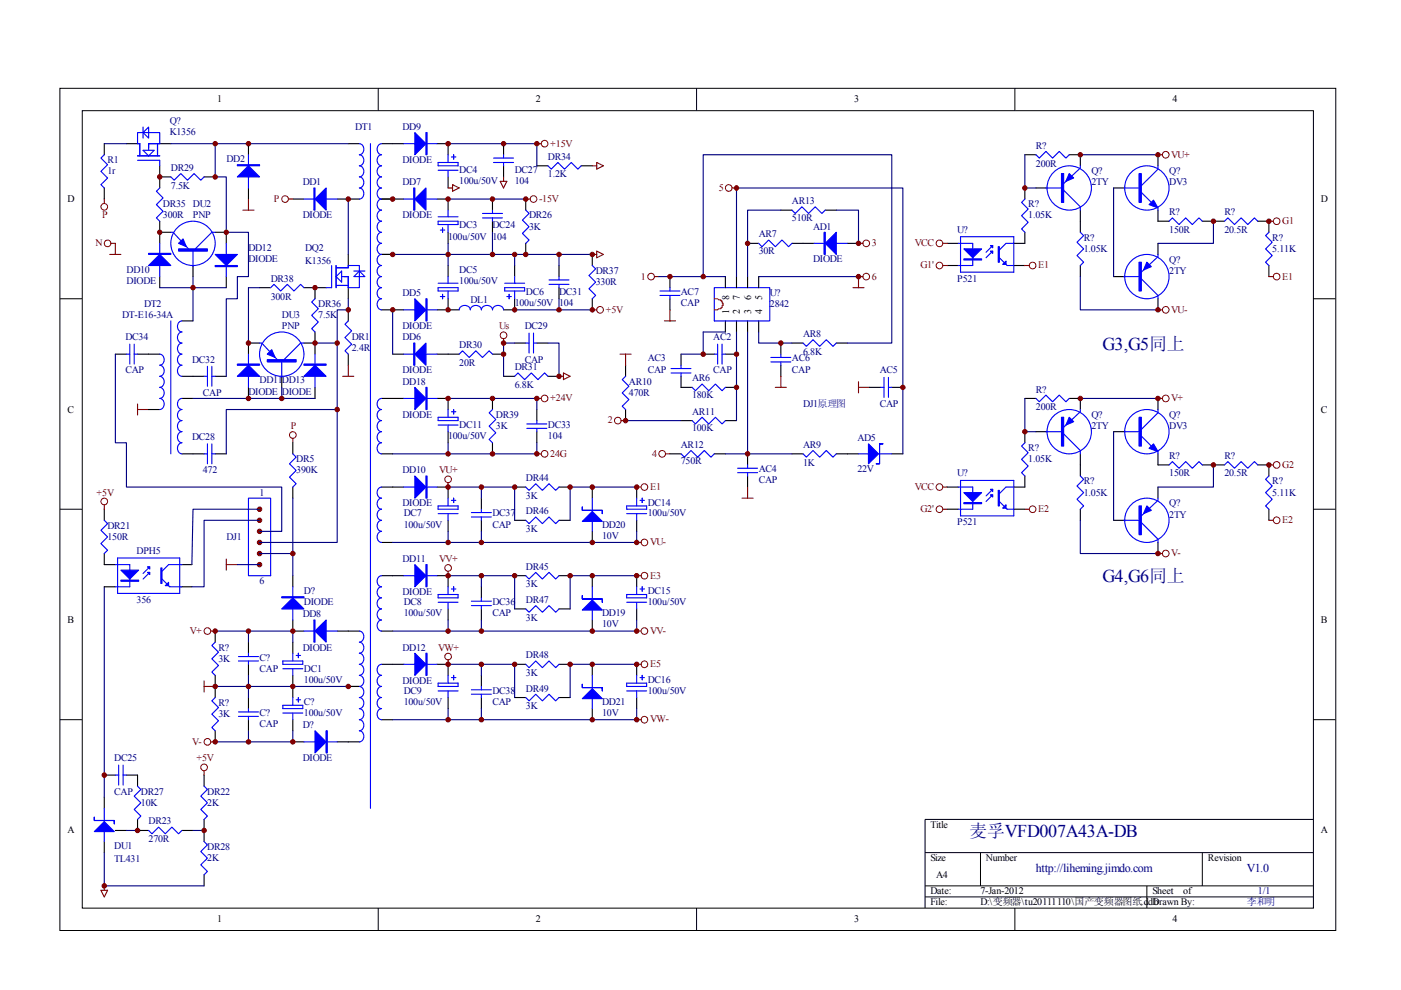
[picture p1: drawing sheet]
<svg xmlns="http://www.w3.org/2000/svg" width="297mm" height="210mm" viewBox="0 0 297 210" stroke-linecap="round" stroke-linejoin="round" font-family="sans-serif">
<g fill="none" stroke="#000" stroke-width=".21">
<path d="M12.7 18.7h270.5v178.6h-270.5zM80.2 18.7v4.7M147.7 18.7v4.7M215.2 18.7v4.7M17.4 23.5h261.1v169h-261.1zM12.7 63.3h4.7M278.4 63.3h4.7M12.7 108h4.7M278.4 108h4.7M12.7 152.6h4.7M278.4 152.6h4.7M278.4 173.7h-82.3v18.8"/>
<path d="M80.2 192.5v4.7M147.7 192.5v4.7M196.1 180.8h82.3M196.1 187.8h82.3M196.1 190.2h82.3M207.9 180.8v7M215.2 192.5v4.7M243.2 187.8v4.7M254.9 180.8v7"/>
</g>
<g fill="none" stroke="#000" stroke-width=".23">
<path d="M22.1 30.5v2.3M22.1 39.9v2.3M26.8 30.5h2.4M33.9 30.5h2.3M33.9 35.2v4.7M33.9 37.5h2.3M43.3 37.5h2.3M52.7 30.5v2.3M52.7 39.9v2.3M73.8 30.5h2.4M80.9 30.5h4.7M92.7 30.5h2.3v2.3"/>
<path d="M95 37.5v2.4M106.8 30.5v2.3M106.8 35.2v2.3M113.8 35.2h2.4M123.2 35.2h2.4M217.3 39.9v2.3M217.3 32.8h2.3M219.6 39.9h2.4M226.7 32.8h2.3v2.4M236.1 39.9h2.4M245.5 32.8v2.4M33.9 46.9v4.7"/>
<path d="M33.9 58.6v2.4M33.9 49.3h2.3M40.9 56.3v2.3M45.6 49.3h2.4v2.3M48 58.6v2.4M62.1 42.2h2.3M71.5 42.2h4.7M73.8 53.9v2.4M80.9 42.2h4.7M80.9 53.9h2.3M92.7 42.2h2.3v2.4M95 49.3v2.3"/>
<path d="M95 56.3v2.3M104.4 42.2v2.4M104.4 46.9v2.4M109.1 56.3v2.3M111.5 42.2v2.4M111.5 51.6v2.3M118.5 56.3v2.3M125.6 53.9v2.4M142 58.6v2.4M153.8 58.6v2.4M156.2 58.6v2.4M158.5 58.6v2.4"/>
<path d="M158.5 51.6h2.4M160.9 58.6v2.4M165.6 44.6h2.3M167.9 51.6h4.7M175 44.6h2.3M179.7 51.6h2.3M200.8 51.6h2.4M200.8 56.3h2.4M214.9 56.3h2.4M217.3 49.3v2.3h-2.4M229 44.6v4.7M229 56.3v2.3"/>
<path d="M236.1 58.6h2.4M245.5 44.6v2.3h2.4M245.5 51.6v2.3M254.9 46.9h4.7M266.7 46.9h2.3v2.4M269 56.3v2.3M24.5 75.1h2.3M29.2 75.1h4.7M38.6 79.8h4.7M38.6 68h2.3M45.6 79.8h2.4M55 61h2.4"/>
<path d="M55 72.7h-2.3v2.4M59.7 79.8v2.3M64.4 61h4.7M64.4 72.7h2.4M66.8 61v2.3M66.8 70.4v4.7M73.8 61v2.3M73.8 65.7v2.3M73.8 75.1v2.3M80.9 65.7h4.7M83.2 75.1h2.4M92.7 65.7h4.7"/>
<path d="M92.7 75.1h4.7M95 63.3v2.4M104.4 75.1h2.4M106.8 79.8h2.3M109.1 63.3v2.4h-2.3M109.1 72.7h2.4M113.8 72.7h2.4M116.2 79.8h2.3M118.5 61v2.3M125.6 63.3v2.4M132.6 77.4v2.4M142 63.3v2.4"/>
<path d="M144.4 79.8v2.3h2.3M144.4 75.1v2.3M149.1 75.1h2.3M153.8 75.1h2.4M153.8 68v2.4M156.2 68v2.4M158.5 68v2.4M160.9 68v2.4M165.6 72.7v2.4M165.6 77.4v2.4M167.9 72.7h2.4M177.3 72.7h2.4"/>
<path d="M245.5 63.3v2.4M31.5 86.8h2.4M38.6 96.2h4.7M38.6 84.5h2.3M45.6 96.2h2.4M52.7 82.1v2.4M62.1 93.9v2.3M66.8 82.1v2.4M80.9 96.2h2.3M80.9 84.5h4.7M92.7 84.5h2.3v2.3M95 91.5v2.4"/>
<path d="M104.4 84.5v2.3M104.4 93.9v2.3M113.8 86.8v2.4M113.8 91.5v2.4M132.6 86.8v2.4M142 96.2h2.4M144.4 89.2h2.3M151.4 96.2h2.4M153.8 82.1h2.4M153.8 89.2h2.4M158.5 96.2v2.4M167.9 96.2h2.4"/>
<path d="M177.3 96.2h4.7M184.4 82.1h2.3M189.1 96.2h2.3M189.1 82.1h2.3M217.3 84.5h2.3M217.3 91.5v2.4M219.6 91.5h2.4M226.7 84.5h2.3v2.3M229 96.2v4.7M236.1 91.5h2.4M245.5 84.5v2.3M245.5 96.2v2.4h2.4"/>
<path d="M254.9 98.6h4.7M266.7 98.6h2.3v2.3M22.1 108v2.3M22.1 117.4v2.3h2.4M38.3 119.7h2.4M62.1 103.3v2.3M80.9 115h2.3M80.9 103.3h4.7M92.7 103.3h2.3v2.3M95 110.3v2.4M102.1 105.6v2.4M102.1 110.3v2.4"/>
<path d="M109.1 103.3h2.4M109.1 110.3h2.4M118.5 103.3h2.4M118.5 110.3h2.4M125.6 103.3v2.3M125.6 112.7v2.3M135 103.3v2.3M135 110.3v2.4M158.5 100.9v2.4M200.8 103.3h2.4M200.8 108h2.4M214.9 108h2.4"/>
<path d="M217.3 100.9v2.4h-2.4M229 108v2.3M236.1 110.3h2.4M245.5 103.3v2.3M245.5 115v2.4M269 108v2.3M22.1 124.4h2.4M38.3 124.4h2.4M45.6 133.8v2.4M52.7 136.2v2.3M62.1 131.5v2.3h2.3M62.1 122.1v2.3"/>
<path d="M62.1 136.2v2.3M71.5 133.8h4.7M80.9 133.8h2.3M80.9 122.1h4.7M92.7 122.1h2.3v2.3M95 129.1v2.4M102.1 124.4v2.4M102.1 129.1v2.4M109.1 122.1h2.4M109.1 129.1h2.4M118.5 122.1h2.4M118.5 129.1h2.4"/>
<path d="M125.6 122.1v2.3M125.6 131.5v2.3M135 122.1v2.3M135 129.1v2.4M45.6 143.2v4.7M45.6 154.9v2.4M52.7 140.9v2.3M52.7 147.9v2.3M52.7 152.6v2.3M62.1 143.2v4.7M62.1 152.6v2.3M62.1 157.3h2.3"/>
<path d="M71.5 157.3h4.7M73.8 145.5h2.4M80.9 152.6h2.3M80.9 140.9h4.7M92.7 140.9h2.3v2.3M95 147.9v2.3M102.1 143.2v2.3M102.1 147.9v2.3M109.1 140.9h2.4M109.1 147.9h2.4M118.5 140.9h2.4M118.5 147.9h2.4"/>
<path d="M125.6 140.9v2.3M125.6 150.2v2.4M135 140.9v2.3M135 147.9v2.3M22.1 169v2.4M22.1 178.4v2.4M22.1 164.3h2.4M24.5 176.1h2.3M26.8 164.3h2.4v2.4M29.2 173.7v2.4h2.3M38.6 176.1h2.3M43.3 164.3v2.4"/>
<path d="M43.3 173.7v4.7M43.3 185.5v2.3"/>
</g>
<g fill="none" stroke="#00f" stroke-width=".23">
<path d="M22.1 32.8l-.7 .7 1.4 1.4-1.4 1.4 1.4 1.4-1.4 1.5 .7 .7M29.2 33h4.7M29.2 34h4.7v1.2M30.3 31.9h2.4l-1.2 1.1zM30.3 26.9v2.4M31.5 31.9v-1.4h2.4v-2.4h-4.7v2.4h.4v2.5M31.5 26.9v2.4l-1.2-1.2zM33.4 30.5v2.5M33.9 39.9l-.7 .7 1.4 1.4-1.4 1.4 1.4 1.4-1.4 1.4 .7 .7M36.2 37.5l.7 .7 1.4-1.4 1.4 1.4 1.5-1.4 1.4 1.4 .7-.7M52.7 32.8v7.1M76.2 30.5a1.2 1.2 0 0 1 .9 1.1 1.2 1.2 0 0 1-.9 1.2 1.2 1.2 0 0 1 .9 1.2 1.2 1.2 0 0 1-.9 1.2 1.2 1.2 0 0 1 .9 1.1 1.2 1.2 0 0 1-.9 1.2 1.2 1.2 0 0 1 .9 1.2 1.2 1.2 0 0 1-.9 1.2 1.2 1.2 0 0 1 .9 1.1 1.2 1.2 0 0 1-.9 1.2"/>
<path d="M78.5 30.5v140.9M80.9 30.5a1.21 1.21 0 0 0-.9 1.1 1.21 1.21 0 0 0 .9 1.2 1.2 1.2 0 0 0-.9 1.2 1.2 1.2 0 0 0 .9 1.2 1.2 1.2 0 0 0-.9 1.1 1.2 1.2 0 0 0 .9 1.2 1.2 1.2 0 0 0-.9 1.2 1.2 1.2 0 0 0 .9 1.2 1.2 1.2 0 0 0-.9 1.1 1.2 1.2 0 0 0 .9 1.2 1.2 1.2 0 0 0-.9 1.2 1.2 1.2 0 0 0 .9 1.2 1.2 1.2 0 0 0-.9 1.1 1.2 1.2 0 0 0 .9 1.2 1.21 1.21 0 0 0-.9 1.2 1.21 1.21 0 0 0 .9 1.2 1.2 1.2 0 0 0-.9 1.1 1.2 1.2 0 0 0 .9 1.2 1.2 1.2 0 0 0-.9 1.2 1.2 1.2 0 0 0 .9 1.1 1.2 1.2 0 0 0-.9 1.2 1.2 1.2 0 0 0 .9 1.2 1.2 1.2 0 0 0-.9 1.2 1.2 1.2 0 0 0 .9 1.1 1.2 1.2 0 0 0-.9 1.2 1.2 1.2 0 0 0 .9 1.2 1.2 1.2 0 0 0-.9 1.2 1.2 1.2 0 0 0 .9 1.1 1.2 1.2 0 0 0-.9 1.2 1.2 1.2 0 0 0 .9 1.2M85.6 30.5h7.1M92.9 34.5h4.2v.7h-4.2zM92.9 36.1h4.2M95 32.8v1.7M95 36.1v1.4M95.7 33.3h1M96.2 32.8v.9M104.6 34.5h4.3M104.6 33.5h4.3M106.8 32.8v.7"/>
<path d="M106.8 34.5v.7M116.2 35.2l.7 .7 1.4-1.4 1.4 1.4 1.4-1.4 1.4 1.4 .7-.7M219.6 32.8l.8 .7 1.4-1.4 1.4 1.4 1.4-1.4 1.4 1.4 .7-.7M221.8 39.9h3.3M229 35.2v.4l-3.5 3.3M238.5 39.9h3.5M245.5 35.2v.7l-3.5 3.5M33.9 51.6v7M36.2 49.3h.5l3.3 3.5M40.9 53.2v3.3M45.6 49.3h-.7l-3.5 3.5M48 51.6v7"/>
<path d="M64.4 42.2h7.1M70.3 56.3v4.7h-1.2M71.3 56.8h2.5v-.5h2.4v4.7h-2.4v-2.4h-1.4M71.3 56.3v4.7M71.3 58.6l1.1-1.1v2.3zM75 58.6l1.2-1.1 1.2 1.1zM75 57.5h2.4M85.6 42.2h7.1M92.9 46.9h4.2v.7h-4.2zM92.9 46h4.2M93.4 48.8h.9M93.8 48.3v1"/>
<path d="M95 44.6v1.4M95 47.6v1.7M95 58.6v1.5M102.3 46.2h4.2M102.3 45.3h4.2M104.4 44.6v.7M104.4 46.2v.7M109.1 58.6v1.5M111.5 44.6l.7 .7-1.4 1.4 1.4 1.4-1.4 1.4 1.4 1.4-.7 .7M116.4 59.3h4.2M118.5 58.6v.7M125.6 56.3l.7 .7-1.4 1.4 1.4 1.4-1.4 1.4 1.4 1.4-.7 .7"/>
<path d="M160.9 51.6l.7 .7 1.4-1.4 1.4 1.4 1.4-1.4 1.4 1.4 .7-.7M167.9 44.6l.7 .7 1.4-1.4 1.4 1.4 1.4-1.4 1.5 1.4 .7-.7M172.6 51.6h7.1M203.2 51.6h3v4.7h-3M203.6 50.2h11.3v7.5h-11.3zM210.5 53.2l-1.4 1.5M210.5 52.1l-1.4 1.4M211.9 54.7l1.6 1.6h1.4M214.9 51.6h-1.6l-1.4 1.4M217.3 42.2l-.7 .7 1.4 1.4-1.4 1.4 1.4 1.4-1.4 1.4 .7 .8M225.5 40.3l3.5 3.6v.7M229 49.3l.8 .7-1.5 1.4 1.5 1.4-1.5 1.4 1.5 1.4-.8 .7"/>
<path d="M238.2 58.6h3.3M242 59.1l3.5 3.5v.7M242 40.8l2.1 2.1M245.5 53.9v.5l-3.5 3.3M245.5 44.1v.5M247.9 46.9l.7-.7 1.4 1.4 1.4-1.4 1.4 1.4 1.4-1.4 .7 .7M259.6 46.9l.7-.7 1.4 1.4 1.4-1.4 1.5 1.4 1.4-1.4 .7 .7M269 49.3l-.7 .7 1.4 1.4-1.4 1.4 1.4 1.4-1.4 1.4 .7 .7M26.8 75.1h.7M27.5 73v4.2M28.5 75.1h.7M28.5 73v4.2"/>
<path d="M33.9 75.1a1.2 1.2 0 0 1 .9 1.2 1.2 1.2 0 0 1-.9 1.1 1.2 1.2 0 0 1 .9 1.2 1.2 1.2 0 0 1-.9 1.2 1.2 1.2 0 0 1 .9 1.2 1.2 1.2 0 0 1-.9 1.1 1.2 1.2 0 0 1 .9 1.2 1.2 1.2 0 0 1-.9 1.2 1.2 1.2 0 0 1 .9 1.2 1.2 1.2 0 0 1-.9 1.1M36.2 68v28.2M38.6 68a1.2 1.2 0 0 0-1 1.2 1.2 1.2 0 0 0 1 1.2 1.2 1.2 0 0 0-1 1.2 1.2 1.2 0 0 0 1 1.1 1.2 1.2 0 0 0-1 1.2 1.2 1.2 0 0 0 1 1.2 1.2 1.2 0 0 0-1 1.2 1.2 1.2 0 0 0 1 1.1 1.2 1.2 0 0 0-1 1.2 1.2 1.2 0 0 0 1 1.2M43.3 79.8h.7M44 77.7v4.2M44.9 77.7v4.2M44.9 79.8h.7M52.7 75.1v7M55 72.7h.5l3.3 3.6M57.4 61l.7-.7 1.4 1.4 1.4-1.4 1.4 1.4 1.4-1.4 .7 .7M59.7 76.7v3.3M64.4 72.7h-.7l-3.5 3.6"/>
<path d="M66.8 63.3l-.7 .7 1.4 1.5-1.4 1.4 1.4 1.4-1.4 1.4 .7 .7M66.8 75.1v7M71.3 60.5h2.5M73.8 68l-.7 .7 1.4 1.5-1.4 1.4 1.4 1.4-1.4 1.4 .7 .7M85.6 65.7h7.1M85.6 75.1h7.1M92.9 61h4.2v.7h-4.2zM92.9 60.1h4.2M93.4 62.9h.9M93.8 62.4v.9M95 61.7v1.6M97.4 65.7a1.21 1.21 0 0 1 1.1-.9 1.21 1.21 0 0 1 1.2 .9 1.2 1.2 0 0 1 1.2-.9 1.2 1.2 0 0 1 1.2 .9 1.21 1.21 0 0 1 1.1-.9 1.21 1.21 0 0 1 1.2 .9 1.2 1.2 0 0 1 1.2-.9 1.2 1.2 0 0 1 1.2 .9"/>
<path d="M97.4 75.1l.7-.7 1.4 1.4 1.4-1.4 1.4 1.4 1.4-1.4 .7 .7M107 61h4.2v.7h-4.2zM107 60.1h4.2M107.5 62.9h.9M107.9 62.4v.9M109.1 79.8l.7-.7 1.4 1.4 1.4-1.4 1.5 1.4 1.4-1.4 .7 .7M109.1 61.7v1.6M111.5 72.7h.7M112.2 70.6v4.3M113.1 72.7h.7M113.1 70.6v4.3M116.4 60.3h4.2"/>
<path d="M118.5 60.3v.7M132.6 79.8l-.7 .7 1.4 1.4-1.4 1.4 1.4 1.4-1.4 1.4 .7 .7M139.9 61.7h4.3M139.9 62.6h4.3M142 61v.7M142 62.6v.7M142.3 79.1h4.2M142.3 78.1h4.2M144.4 77.4v.7M144.4 79.1v.7M151.4 61h11.8v7h-11.8zM151.4 75.1h.8"/>
<path d="M152.2 73v4.2M153.1 75.1h.7M153.1 73v4.2M163.4 76.7h4.3M163.4 75.8h4.3M165.6 75.1v.7M165.6 76.7v.7M170.3 72.7l.7 .7 1.4-1.4 1.4 1.4 1.4-1.4 1.4 1.4 .7-.7M38.6 84.5a1.2 1.2 0 0 0-1 1.2 1.2 1.2 0 0 0 1 1.1 1.2 1.2 0 0 0-1 1.2 1.2 1.2 0 0 0 1 1.2 1.2 1.2 0 0 0-1 1.2 1.2 1.2 0 0 0 1 1.1 1.2 1.2 0 0 0-1 1.2 1.2 1.2 0 0 0 1 1.2 1.2 1.2 0 0 0-1 1.2 1.2 1.2 0 0 0 1 1.1M43.3 96.2h.7M44 94.1v4.2M44.9 96.2h.7"/>
<path d="M44.9 94.1v4.2M62.1 96.2l.7 .7-1.4 1.4 1.4 1.4-1.4 1.5 1.4 1.4-.7 .7M80.9 84.5a1.2 1.2 0 0 0-.9 1.2 1.2 1.2 0 0 0 .9 1.1 1.2 1.2 0 0 0-.9 1.2 1.2 1.2 0 0 0 .9 1.2 1.2 1.2 0 0 0-.9 1.2 1.2 1.2 0 0 0 .9 1.1 1.2 1.2 0 0 0-.9 1.2 1.2 1.2 0 0 0 .9 1.2 1.2 1.2 0 0 0-.9 1.2 1.2 1.2 0 0 0 .9 1.1M85.6 84.5h7.1M92.9 88.5h4.2v.7h-4.2zM92.9 90.1h4.2M95 86.8v1.7M95 90.1v1.4M95.7 87.3h1M96.2 86.8v1M104.4 86.8l-.7 .7 1.4 1.4-1.4 1.5 1.4 1.4-1.4 1.4 .7 .7M111.7 90.8h4.2"/>
<path d="M111.7 89.9h4.2M113.8 89.2v.7M113.8 90.8v.7M144.4 96.2l.7 .7 1.4-1.4 1.4 1.4 1.4-1.4 1.4 1.4 .7-.7M146.7 82.1l.7 .7 1.5-1.4 1.4 1.4 1.4-1.4 1.4 1.4 .7-.7M146.7 89.2l.7 .7 1.5-1.4 1.4 1.4 1.4-1.4 1.4 1.4 .7-.7M156.4 99.3h4.2M158.5 98.6v.7M170.3 96.2l.7 .7 1.4-1.4 1.4 1.4 1.4-1.4 1.4 1.4 .7-.7M182 96.2h7.1M186.7 82.1h.7M187.4 80v4.2"/>
<path d="M188.4 82.1h.7M188.4 80v4.2M217.3 93.9l-.7 .7 1.4 1.4-1.4 1.4 1.4 1.4-1.4 1.4 .7 .7M219.6 84.5l.8 .7 1.4-1.4 1.4 1.4 1.4-1.4 1.4 1.4 .7-.7M221.8 91.5h3.3M225.5 92l3.5 3.5v.7M229 86.8v.5l-3.5 3.3M238.5 91.5h3.5M242 92.5l2.1 2.1M245.5 86.8v.7l-3.5 3.6M245.5 95.8v.4M247.9 98.6l.7-.7 1.4 1.4 1.4-1.4 1.4 1.4 1.4-1.4 .7 .7"/>
<path d="M259.6 98.6l.7-.7 1.4 1.4 1.4-1.4 1.5 1.4 1.4-1.4 .7 .7M22.1 110.3l.7 .7-1.4 1.4 1.4 1.4-1.4 1.5 1.4 1.4-.7 .7M24.5 119.7h3v4.7h-3M24.9 118.3h13.2v7.5h-13.2zM38.6 119.7h-2.9l-1.4 1.4M52.7 105.6h4.7v16.5h-4.7zM80.9 103.3a1.2 1.2 0 0 0-.9 1.1 1.2 1.2 0 0 0 .9 1.2 1.2 1.2 0 0 0-.9 1.2 1.2 1.2 0 0 0 .9 1.2 1.21 1.21 0 0 0-.9 1.1 1.21 1.21 0 0 0 .9 1.2 1.2 1.2 0 0 0-.9 1.2 1.2 1.2 0 0 0 .9 1.2 1.2 1.2 0 0 0-.9 1.1 1.2 1.2 0 0 0 .9 1.2M85.6 103.3h7.1M92.9 107.3h4.2v.7h-4.2zM92.9 108.9h4.2M95 105.6v1.7M95 108.9v1.4"/>
<path d="M95.7 106.1h1M96.2 105.6v1M99.9 108.7h4.3M99.9 109.6h4.3M102.1 108v.7M102.1 109.6v.7M111.5 103.3l.7 .7 1.4-1.4 1.4 1.4 1.4-1.4 1.4 1.4 .7-.7M111.5 110.3l.7 .7 1.4-1.4 1.4 1.4 1.4-1.4 1.4 1.4 .7-.7M125.6 105.6v7.1M132.9 108.9h4.2M132.9 107.3h4.2v.7h-4.2zM135 105.6v1.7"/>
<path d="M135 108.9v1.4M135.7 106.1h.9M136.2 105.6v1M156.4 100.2h4.2M158.5 100.2v.7M203.2 103.3h3v4.7h-3M203.6 101.9h11.3v7.5h-11.3zM210.5 104.9l-1.4 1.4M210.5 103.7l-1.4 1.4M211.9 106.3l1.6 1.7h1.4M214.9 103.3h-1.6l-1.4 1.4M229 100.9l.8 .7-1.5 1.4 1.5 1.4-1.5 1.5 1.5 1.4-.8 .7"/>
<path d="M238.2 110.3h3.3M242 110.8l3.5 3.5v.7M245.5 105.6v.5l-3.5 3.3M269 100.9l-.7 .7 1.4 1.4-1.4 1.4 1.4 1.5-1.4 1.4 .7 .7M31.7 121.4l-1.4 1.4M31.7 120.2l-1.4 1.4M34.3 122.8l1.7 1.6h2.6M45.6 136.2l-.7 .7 1.4 1.4-1.4 1.4 1.4 1.4-1.4 1.4 .7 .7M50.6 139.2h4.2M52.7 138.5v.7M62.1 124.4v7.1M62.1 138.5v1.6"/>
<path d="M62.8 139h.9M63.3 138.5v.9M64.4 133.8h7.1M76.2 133.8a1.2 1.2 0 0 1 .9 1.2 1.2 1.2 0 0 1-.9 1.2 1.2 1.2 0 0 1 .9 1.1 1.2 1.2 0 0 1-.9 1.2 1.2 1.2 0 0 1 .9 1.2 1.2 1.2 0 0 1-.9 1.2 1.2 1.2 0 0 1 .9 1.1 1.2 1.2 0 0 1-.9 1.2 1.2 1.2 0 0 1 .9 1.2 1.2 1.2 0 0 1-.9 1.1 1.2 1.2 0 0 1 .9 1.2 1.2 1.2 0 0 1-.9 1.2 1.2 1.2 0 0 1 .9 1.2 1.2 1.2 0 0 1-.9 1.1 1.2 1.2 0 0 1 .9 1.2 1.2 1.2 0 0 1-.9 1.2 1.2 1.2 0 0 1 .9 1.2 1.2 1.2 0 0 1-.9 1.1 1.2 1.2 0 0 1 .9 1.2 1.2 1.2 0 0 1-.9 1.2M80.9 126.8a1.2 1.2 0 0 0-.9 1.1 1.2 1.2 0 0 0 .9 1.2 1.2 1.2 0 0 0-.9 1.2 1.2 1.2 0 0 0 .9 1.2 1.2 1.2 0 0 0-.9 1.1 1.2 1.2 0 0 0 .9 1.2M80.9 122.1a1.2 1.2 0 0 0-.9 1.1 1.2 1.2 0 0 0 .9 1.2 1.2 1.2 0 0 0-.9 1.2 1.2 1.2 0 0 0 .9 1.2M85.6 122.1h7.1M92.9 126.1h4.2v.7h-4.2zM92.9 127.7h4.2M95 124.4v1.7M95 127.7v1.4M95.7 124.9h1"/>
<path d="M96.2 124.4v.9M99.9 127.5h4.3M99.9 128.4h4.3M102.1 126.8v.7M102.1 128.4v.7M111.5 122.1l.7 .7 1.4-1.4 1.4 1.4 1.4-1.4 1.4 1.4 .7-.7M111.5 129.1l.7 .7 1.4-1.4 1.4 1.4 1.4-1.4 1.4 1.4 .7-.7M125.6 124.4v7.1M132.9 126.1h4.2v.7h-4.2zM132.9 127.7h4.2M135 124.4v1.7M135 127.7v1.4"/>
<path d="M135.7 124.9h.9M136.2 124.4v.9M45.6 147.9l-.7 .7 1.4 1.4-1.4 1.4 1.4 1.4-1.4 1.4 .7 .7M50.6 140.1h4.2M50.6 150.9h4.2M50.6 151.9h4.2M52.7 140.1v.8M52.7 150.2v.7M52.7 151.9v.7M60 140.1h4.2v.8h-4.2zM60 149.5h4.2v.7h-4.2zM60 141.8h4.2"/>
<path d="M60 151.2h4.2M62.1 141.8v1.4M62.1 147.9v1.6M62.1 151.2v1.4M62.8 148.4h.9M63.3 147.9v.9M64.4 157.3h7.1M80.9 140.9a1.2 1.2 0 0 0-.9 1.1 1.2 1.2 0 0 0 .9 1.2 1.2 1.2 0 0 0-.9 1.2 1.2 1.2 0 0 0 .9 1.1 1.2 1.2 0 0 0-.9 1.2 1.2 1.2 0 0 0 .9 1.2 1.2 1.2 0 0 0-.9 1.2 1.2 1.2 0 0 0 .9 1.1 1.2 1.2 0 0 0-.9 1.2 1.2 1.2 0 0 0 .9 1.2M85.6 140.9h7.1M92.9 144.8h4.2v.7h-4.2zM92.9 146.5h4.2M95 143.2v1.6"/>
<path d="M95 146.5v1.4M95.7 143.7h1M96.2 143.2v.9M99.9 146.3h4.3M99.9 147.2h4.3M102.1 145.5v.8M102.1 147.2v.7M111.5 140.9l.7 .7 1.4-1.5 1.4 1.5 1.4-1.5 1.4 1.5 .7-.7M111.5 147.9l.7 .7 1.4-1.4 1.4 1.4 1.4-1.4 1.4 1.4 .7-.7M125.6 143.2v7M132.9 144.8h4.2v.7h-4.2zM132.9 146.5h4.2"/>
<path d="M135 143.2v1.6M135 146.5v1.4M135.7 143.7h.9M136.2 143.2v.9M22.1 171.4v7M24.5 164.3h.7M25.2 162.2v4.3M26.1 164.3h.7M26.1 162.2v4.3M29.2 166.7l.7 .7-1.4 1.4 1.4 1.4-1.4 1.4 1.4 1.4-.7 .7M31.5 176.1l.7 .7 1.4-1.4 1.4 1.4 1.4-1.4 1.5 1.4 .7-.7M43.3 166.7l.7 .7-1.4 1.4 1.4 1.4-1.4 1.4 1.4 1.4-.7 .7"/>
<path d="M43.3 178.4l.7 .7-1.4 1.4 1.4 1.5-1.4 1.4 1.4 1.4-.7 .7"/>
<circle cx="226.7" cy="39.9" r="4.7"/>
<circle cx="243.2" cy="39.9" r="4.7"/>
<circle cx="40.9" cy="51.6" r="4.7"/>
<circle cx="243.2" cy="58.6" r="4.7"/>
<circle cx="59.7" cy="75.1" r="4.7"/>
<circle cx="226.7" cy="91.5" r="4.7"/>
<circle cx="243.2" cy="91.5" r="4.7"/>
<circle cx="243.2" cy="110.3" r="4.7"/>
</g>
<g fill="#00f" stroke="#00f" stroke-width=".23">
<path d="M50.3 37.5l2.4-2.3 2.3 2.3z"/>
<path d="M66.8 133.8l2.3-2.3v4.7z"/>
<path d="M88 63.3l2.3 2.4-2.3 2.3z"/>
<path d="M22.1 174.2l2.1 2.1h-4.2z"/>
<path d="M88 28.1l2.3 2.4-2.3 2.3z"/>
<path d="M90.3 39.9v4.7l-2.3-2.4z"/>
<path d="M88 75.1l2.3-2.4v4.7z"/>
<path d="M88 82.1l2.3 2.4-2.3 2.3z"/>
<path d="M88 100.9l2.3 2.4-2.3 2.3z"/>
<path d="M123.5 110.6l2.1-2.2 2.1 2.2z"/>
<path d="M175 51.6l2.3-2.3v4.6z"/>
<path d="M184.1 94.1l2.2 2.1-2.2 2.1z"/>
<path d="M88 119.7l2.3 2.4-2.3 2.3z"/>
<path d="M123.5 129.3l2.1-2.1 2.1 2.1z"/>
<path d="M88 138.5l2.3 2.4-2.3 2.3z"/>
<path d="M123.5 148.1l2.1-2.1 2.1 2.1z"/>
<path d="M66.8 42.2l2.3-2.3v4.7z"/>
<path d="M37.9 51.6l.9-.9 .7 1.6z"/>
<path d="M45.6 53.9h4.7l-2.3 2.4z"/>
<path d="M31.5 56.3l2.4-2.4 2.3 2.4z"/>
<path d="M64.4 79.8l2.4-2.4 2.3 2.4z"/>
<path d="M50.3 79.8l2.4-2.4 2.3 2.4z"/>
<path d="M56.7 75.1l.9-1 .7 1.7z"/>
<path d="M25.6 120.9h3.8l-1.9 1.9z"/>
<path d="M31.3 120.2h.4v.5z"/>
<path d="M31.3 121.4h.4v.4z"/>
<path d="M35.7 123.5v.7h-.7z"/>
<path d="M59.7 129.1l2.4-2.3 2.3 2.3z"/>
<path d="M66.8 154.9l2.3 2.4-2.3 2.3z"/>
<path d="M204.4 52.8h3.7l-1.9 1.9z"/>
<path d="M210 52.1h.5v.4z"/>
<path d="M210 53.2h.5v.5z"/>
<path d="M212.6 56.1l.7-.7v.7z"/>
<path d="M243.6 43.4l1-1 .9 1.7z"/>
<path d="M226.7 36.8l.9 .9-1.6 .7z"/>
<path d="M243.2 55.6l.9 .9-1.6 .7z"/>
<path d="M204.4 104.4h3.7l-1.9 1.9z"/>
<path d="M210 103.7h.5v.5z"/>
<path d="M210 104.9h.5v.5z"/>
<path d="M212.6 107.7l.7-.7v.7z"/>
<path d="M243.6 95.1l1-1 .9 1.7z"/>
<path d="M226.7 88.5l.9 .9-1.6 .7z"/>
<path d="M243.2 107.3l.9 .9-1.6 .7z"/>
<path d="M50.3 34.9h4.7v.3h-4.7z" fill-rule="evenodd"/>
<path d="M66.6 131.5h.2v4.7h-.2z" fill-rule="evenodd"/>
<path d="M90.3 63.3h.2v4.7h-.2z" fill-rule="evenodd"/>
<path d="M20 173.3v.7h4.2v.7v-.7h-4.2z" fill-rule="evenodd"/>
<path d="M90.3 28.1h.2v4.7h-.2z" fill-rule="evenodd"/>
<path d="M87.7 39.9h.3v4.7h-.3z" fill-rule="evenodd"/>
<path d="M87.7 72.7h.3v4.7h-.3z" fill-rule="evenodd"/>
<path d="M90.3 82.1h.2v4.7h-.2z" fill-rule="evenodd"/>
<path d="M90.3 100.9h.2v4.7h-.2z" fill-rule="evenodd"/>
<path d="M123.5 107.5v.7h4.2v.7v-.7h-4.2z" fill-rule="evenodd"/>
<path d="M174.7 49.3h.3v4.6h-.3z" fill-rule="evenodd"/>
<path d="M186.5 94.1v4.2h-.7h.7v-4.2h.7z" fill-rule="evenodd"/>
<path d="M90.3 119.7h.2v4.7h-.2z" fill-rule="evenodd"/>
<path d="M123.5 126.3v.7h4.2v.7v-.7h-4.2z" fill-rule="evenodd"/>
<path d="M90.3 138.5h.2v4.7h-.2z" fill-rule="evenodd"/>
<path d="M123.5 145.1v.7h4.2v.7v-.7h-4.2z" fill-rule="evenodd"/>
<path d="M66.6 39.9h.2v4.7h-.2z" fill-rule="evenodd"/>
<path d="M37.9 52.8h6.1v.4h-6.1z" fill-rule="evenodd"/>
<path d="M45.6 56.3h4.7v.2h-4.7z" fill-rule="evenodd"/>
<path d="M31.5 53.7h4.7v.2h-4.7z" fill-rule="evenodd"/>
<path d="M64.4 77.2h4.7v.2h-4.7z" fill-rule="evenodd"/>
<path d="M50.3 77.2h4.7v.2h-4.7z" fill-rule="evenodd"/>
<path d="M56.7 76.3h6.1v.4h-6.1z" fill-rule="evenodd"/>
<path d="M25.6 123h3.8v.2h-3.8z" fill-rule="evenodd"/>
<path d="M34.1 120.4h.2v3.3h-.2z" fill-rule="evenodd"/>
<path d="M59.7 126.5h4.7v.3h-4.7z" fill-rule="evenodd"/>
<path d="M69.1 154.9h.3v4.7h-.3z" fill-rule="evenodd"/>
<path d="M204.4 54.9h3.7v.2h-3.7z" fill-rule="evenodd"/>
<path d="M211.6 52.3h.3v3.3h-.3z" fill-rule="evenodd"/>
<path d="M241.5 36.8h.5v6.1h-.5z" fill-rule="evenodd"/>
<path d="M225.1 36.8h.4v6.1h-.4z" fill-rule="evenodd"/>
<path d="M241.5 55.6h.5v6.1h-.5z" fill-rule="evenodd"/>
<path d="M204.4 106.6h3.7v.2h-3.7z" fill-rule="evenodd"/>
<path d="M211.6 104h.3v3.3h-.3z" fill-rule="evenodd"/>
<path d="M241.5 88.5h.5v6.1h-.5z" fill-rule="evenodd"/>
<path d="M225.1 88.5h.4v6.1h-.4z" fill-rule="evenodd"/>
<path d="M241.5 107.3h.5v6.1h-.5z" fill-rule="evenodd"/>
</g>
<g fill="none" stroke="#800000" stroke-width=".21">
<circle cx="115.5" cy="30.5" r=".71"/>
<circle cx="154.5" cy="39.9" r=".71"/>
<circle cx="247.2" cy="32.8" r=".71"/>
<circle cx="22.1" cy="43.9" r=".71"/>
<circle cx="22.8" cy="51.6" r=".71"/>
<circle cx="60.4" cy="42.2" r=".71"/>
<circle cx="113.1" cy="42.2" r=".7"/>
<circle cx="138" cy="58.6" r=".71"/>
<circle cx="183.7" cy="51.6" r=".71"/>
<circle cx="183.7" cy="58.6" r=".7"/>
<circle cx="199.2" cy="51.6" r=".71"/>
<circle cx="199.2" cy="56.3" r=".7"/>
<circle cx="218.9" cy="56.3" r=".7"/>
<circle cx="270.7" cy="46.9" r=".7"/>
<circle cx="270.7" cy="58.6" r=".7"/>
<circle cx="106.8" cy="71.1" r=".71"/>
<circle cx="127.2" cy="65.7" r=".71"/>
<circle cx="247.2" cy="65.7" r=".71"/>
<circle cx="62.1" cy="92.2" r=".71"/>
<circle cx="115.5" cy="96.2" r=".71"/>
<circle cx="115.5" cy="84.5" r=".71"/>
<circle cx="131" cy="89.2" r=".71"/>
<circle cx="140.4" cy="96.2" r=".71"/>
<circle cx="247.2" cy="84.5" r=".7"/>
<circle cx="270.7" cy="98.6" r=".71"/>
<circle cx="22.1" cy="106.3" r=".71"/>
<circle cx="95" cy="101.6" r=".71"/>
<circle cx="136.6" cy="115" r=".7"/>
<circle cx="136.6" cy="103.3" r=".7"/>
<circle cx="199.2" cy="103.3" r=".7"/>
<circle cx="199.2" cy="108" r=".7"/>
<circle cx="218.9" cy="108" r=".7"/>
<circle cx="247.2" cy="117.4" r=".7"/>
<circle cx="270.7" cy="110.3" r=".71"/>
<circle cx="44" cy="133.8" r=".71"/>
<circle cx="95" cy="139.2" r=".7"/>
<circle cx="95" cy="120.4" r=".7"/>
<circle cx="136.6" cy="133.8" r=".7"/>
<circle cx="136.6" cy="122.1" r=".7"/>
<circle cx="44" cy="157.3" r=".71"/>
<circle cx="136.6" cy="140.8" r=".71"/>
<circle cx="136.6" cy="152.6" r=".7"/>
<circle cx="43.3" cy="162.7" r=".71"/>
</g>
<g fill="none" stroke="#800000" stroke-width=".23">
<path d="M95 39.9h.9M95.9 39.2l1.5 .7-1.5 .7zM106.1 38.4h1.4l-.7 1.5zM106.8 37.5v.9M113.8 30.5h1M125.6 35.2h.9M126.5 34.5l1.4 .7-1.4 .7zM155.2 39.9h1M245.5 32.8h1M22.1 42.2v.9M23.3 53.9h2.3M23.5 51.6h1v2.3"/>
<path d="M51.5 44.6h2.4M52.7 42.2v2.4M61.1 42.2h1M111.5 42.2h.9M125.6 53.9h.9M126.5 53.2l1.4 .7-1.4 .8zM138.7 58.6h1M182 51.6h1M183 58.6h-1v2.4M199.9 51.6h.9M199.9 56.3h.9M217.3 56.3h.9"/>
<path d="M269 58.6h1M269 46.9h1M72.7 79.8h2.3M73.8 77.4v2.4M106.8 71.8v.9M118.5 79.8h1M119.5 79.1l1.4 .7-1.4 .7zM125.6 65.7h.9M131.5 75.1h2.3M132.6 75.1v2.3M140.9 68h2.3M142 65.7v2.3"/>
<path d="M165.6 79.8v2.3M180.8 61h2.4M245.5 65.7h1M29.2 85.7v2.3M29.2 86.8h2.3M62.1 92.9v1M113.8 84.5h1M113.8 96.2h1M131.7 89.2h.9M141.1 96.2h.9M164.4 82.1h2.3M182 82.1h2.4"/>
<path d="M182 81v2.3M245.5 84.5h1M269 98.6h1M22.1 107v1M48 118.5v2.4M48 119.7h2.3M95 102.3v1M135 115h.9M135 103.3h.9M157.3 105.6h2.4M158.5 103.3v2.3M199.9 103.3h.9"/>
<path d="M199.9 108h.9M217.3 108h.9M245.5 117.4h1M269 110.3h1M44.7 133.8h.9M95 121.1v1M95 139.9v1M135 133.8h.9M135 122.1h.9M43.3 144.4v2.3M43.3 145.5h2.3M44.7 157.3h.9"/>
<path d="M135 152.6h.9M135 140.9h.9M43.3 163.4v.9M21.4 188.8h1.4l-.7 1.4zM22.1 187.8v1"/>
</g>
<g fill="none" stroke="#000080" stroke-width=".23">
<path d="M22.1 30.5h4.7M36.2 30.5h37.6M45.6 30.5v7h2.4v11.8h4.7v9.3h-2.4v4.7h-2.3v16.5M95 30.5h18.8v4.7M217.3 32.8v7.1h2.3M229 32.8h16.5M236.1 39.9v18.7M40.9 58.6v9.4M73.8 42.2v11.7M83.2 53.9h42.4M95 51.6v4.7M95 42.2h16.5"/>
<path d="M104.4 49.3v4.6M109.1 53.9v2.4M118.5 53.9v2.4M139.7 58.6h14.1M149.1 58.6v-25.8h40v39.9h-9.4M156.2 58.6v-18.7h35.2v56.3M160.9 58.6h21.1M165.6 44.6h-7.1v14M177.3 44.6h4.7v7M229 58.6v7.1h16.5M257.3 46.9v4.7h-11.8M24.5 75.1v18.8h2.3v9.4h32.9v9.4h-4.7"/>
<path d="M33.9 61h14.1M55 61h-2.3v11.7M71.5 72.7v14.1h-23.5v9.4M73.8 63.3v2.4h-2.3v7h-4.7M83.2 65.7v9.4M109.1 72.7h-2.3v7.1M109.1 65.7h16.5M116.2 72.7h2.3v7.1M118.5 63.3v2.4M153.8 70.4h-4.7v4.7h-4.7M156.2 70.4v18.8M158.5 70.4v25.8"/>
<path d="M160.9 70.4v2.3h7M40.9 84.5h25.9M59.7 82.1v2.4M71.5 86.8v28.2h-16.5M95 84.5h18.8v2.3M95 93.9v2.3M113.8 93.9v2.3h-30.6M132.6 89.2h11.8M153.8 96.2h14.1M217.3 84.5v7h2.3M229 84.5h16.5M236.1 91.5v18.8"/>
<path d="M257.3 98.6v4.7h-11.8M50.3 119.7h4.7M55 108h-14.1l-.2 11.7M55 110.3h-11.7v14.1h-2.6M55 117.4h7.1v4.7M62.1 105.6v11.8M95 103.3h14.1v7M95 112.7v2.3M102.1 103.3v2.3M102.1 112.7v2.3M135 112.7v2.3h-51.8M135 103.3h-14.1v7"/>
<path d="M229 110.3v7.1h16.5M22.1 124.4v44.6M45.6 133.8h16.5v2.4M52.7 133.8v2.4M95 122.1h14.1v7M95 131.5v2.3M102.1 122.1v2.3M102.1 131.5v2.3M135 131.5v2.3h-51.8M135 122.1h-14.1v7M45.6 145.5h28.2M52.7 143.2v4.7"/>
<path d="M52.7 154.9v2.4M62.1 154.9v2.4h-16.5M95 140.9h14.1v7M95 150.2v2.4M102.1 140.9v2.3M102.1 150.2v2.4M135 150.2v2.4h-51.8M135 140.9h-14.1v7M26.8 176.1h2.4M40.9 176.1h2.4M22.1 180.8v7h21.2"/>
</g>
<g fill="#800000" stroke="#800000" stroke-width=".21">
<circle cx="83.2" cy="42.2" r=".47"/>
<circle cx="95" cy="65.7" r=".47"/>
<circle cx="125.6" cy="53.9" r=".47"/>
<circle cx="83.2" cy="53.9" r=".47"/>
<circle cx="111.5" cy="53.9" r=".47"/>
<circle cx="104.4" cy="53.9" r=".47"/>
<circle cx="118.5" cy="53.9" r=".47"/>
<circle cx="109.1" cy="65.7" r=".47"/>
<circle cx="125.6" cy="65.7" r=".47"/>
<circle cx="118.5" cy="65.7" r=".47"/>
<circle cx="109.1" cy="53.9" r=".47"/>
<circle cx="95" cy="42.2" r=".47"/>
<circle cx="104.4" cy="42.2" r=".47"/>
<circle cx="95" cy="53.9" r=".47"/>
<circle cx="83.2" cy="65.7" r=".47"/>
<circle cx="111.5" cy="42.2" r=".47"/>
<circle cx="95" cy="84.5" r=".47"/>
<circle cx="104.4" cy="84.5" r=".47"/>
<circle cx="104.4" cy="96.2" r=".47"/>
<circle cx="95" cy="96.2" r=".47"/>
<circle cx="109.1" cy="103.3" r=".47"/>
<circle cx="120.9" cy="103.3" r=".47"/>
<circle cx="125.6" cy="103.3" r=".47"/>
<circle cx="102.1" cy="103.3" r=".47"/>
<circle cx="135" cy="103.3" r=".47"/>
<circle cx="113.8" cy="30.5" r=".47"/>
<circle cx="95" cy="30.5" r=".47"/>
<circle cx="106.8" cy="30.5" r=".47"/>
<circle cx="106.8" cy="72.7" r=".47"/>
<circle cx="106.8" cy="75.1" r=".47"/>
<circle cx="118.5" cy="79.8" r=".47"/>
<circle cx="52.7" cy="30.5" r=".47"/>
<circle cx="33.9" cy="37.5" r=".47"/>
<circle cx="33.9" cy="49.3" r=".47"/>
<circle cx="45.6" cy="30.5" r=".47"/>
<circle cx="66.8" cy="61" r=".47"/>
<circle cx="45.6" cy="37.5" r=".47"/>
<circle cx="73.8" cy="42.2" r=".47"/>
<circle cx="73.8" cy="65.7" r=".47"/>
<circle cx="66.8" cy="72.7" r=".47"/>
<circle cx="59.7" cy="84.5" r=".47"/>
<circle cx="40.9" cy="61" r=".47"/>
<circle cx="48" cy="49.3" r=".47"/>
<circle cx="52.7" cy="84.5" r=".47"/>
<circle cx="71.5" cy="72.7" r=".47"/>
<circle cx="55" cy="119.7" r=".47"/>
<circle cx="55" cy="108" r=".47"/>
<circle cx="55" cy="117.4" r=".47"/>
<circle cx="55" cy="115" r=".47"/>
<circle cx="55" cy="112.7" r=".47"/>
<circle cx="55" cy="110.3" r=".47"/>
<circle cx="71.5" cy="86.8" r=".47"/>
<circle cx="52.7" cy="72.7" r=".47"/>
<circle cx="73.8" cy="145.5" r=".47"/>
<circle cx="43.3" cy="176.1" r=".47"/>
<circle cx="22.1" cy="187.8" r=".47"/>
<circle cx="29.2" cy="176.1" r=".47"/>
<circle cx="22.1" cy="164.3" r=".47"/>
<circle cx="62.1" cy="117.4" r=".47"/>
<circle cx="62.1" cy="133.8" r=".47"/>
<circle cx="45.6" cy="133.8" r=".47"/>
<circle cx="45.6" cy="145.5" r=".47"/>
<circle cx="62.1" cy="145.5" r=".47"/>
<circle cx="62.1" cy="157.3" r=".47"/>
<circle cx="45.6" cy="157.3" r=".47"/>
<circle cx="52.7" cy="157.3" r=".47"/>
<circle cx="52.7" cy="133.8" r=".47"/>
<circle cx="52.7" cy="145.5" r=".47"/>
<circle cx="245.5" cy="32.8" r=".47"/>
<circle cx="229.1" cy="32.8" r=".47"/>
<circle cx="245.5" cy="65.7" r=".47"/>
<circle cx="217.3" cy="39.9" r=".47"/>
<circle cx="257.3" cy="46.9" r=".47"/>
<circle cx="269" cy="46.9" r=".47"/>
<circle cx="229.1" cy="84.5" r=".47"/>
<circle cx="217.3" cy="91.5" r=".47"/>
<circle cx="257.3" cy="98.6" r=".47"/>
<circle cx="269" cy="98.6" r=".47"/>
<circle cx="245.5" cy="84.5" r=".47"/>
<circle cx="245.5" cy="117.4" r=".47"/>
<circle cx="149.1" cy="58.6" r=".47"/>
<circle cx="156.1" cy="82.1" r=".47"/>
<circle cx="158.5" cy="51.6" r=".47"/>
<circle cx="149.1" cy="75.1" r=".47"/>
<circle cx="156.1" cy="75.1" r=".47"/>
<circle cx="158.5" cy="96.2" r=".47"/>
<circle cx="142" cy="58.6" r=".47"/>
<circle cx="165.6" cy="72.7" r=".47"/>
<circle cx="182" cy="51.6" r=".47"/>
<circle cx="156.1" cy="39.9" r=".47"/>
<circle cx="182" cy="58.6" r=".47"/>
<circle cx="132.6" cy="89.2" r=".47"/>
<circle cx="191.4" cy="82.1" r=".47"/>
<circle cx="113.8" cy="84.5" r=".47"/>
<circle cx="113.8" cy="96.2" r=".47"/>
<circle cx="95" cy="103.3" r=".47"/>
<circle cx="135" cy="115" r=".47"/>
<circle cx="125.6" cy="115" r=".47"/>
<circle cx="95" cy="115" r=".47"/>
<circle cx="102.1" cy="115" r=".47"/>
<circle cx="95" cy="122.1" r=".47"/>
<circle cx="135" cy="122.1" r=".47"/>
<circle cx="120.9" cy="122.1" r=".47"/>
<circle cx="109.1" cy="122.1" r=".47"/>
<circle cx="125.6" cy="133.8" r=".47"/>
<circle cx="125.6" cy="122.1" r=".47"/>
<circle cx="135" cy="133.8" r=".47"/>
<circle cx="102.1" cy="122.1" r=".47"/>
<circle cx="95" cy="133.8" r=".47"/>
<circle cx="102.1" cy="133.8" r=".47"/>
<circle cx="95" cy="140.8" r=".47"/>
<circle cx="135" cy="140.8" r=".47"/>
<circle cx="120.9" cy="140.8" r=".47"/>
<circle cx="109.1" cy="140.8" r=".47"/>
<circle cx="125.6" cy="152.6" r=".47"/>
<circle cx="125.6" cy="140.8" r=".47"/>
<circle cx="135" cy="152.6" r=".47"/>
<circle cx="102.1" cy="140.8" r=".47"/>
<circle cx="95" cy="152.6" r=".47"/>
<circle cx="102.1" cy="152.6" r=".47"/>
</g>
<path d="M151.4 63.3h.8l.2 .3h.5v.2h.2v.5h.2v.5h-.2v.4h-.2v.3h-.5l-.2 .2h-.8" fill="none" stroke="#f00" stroke-width=".23"/>
<g font-size="3.8" fill="#000080">
<text x="233.8" y="74.2">G3,G5同上</text>
<text x="233.8" y="123.5">G4,G6同上</text>
<text x="205.6" y="177.5">麦孚VFD007A43A-DB</text>
</g>
<g font-size="2.5" fill="#000080">
<text x="219.6" y="184.8">http://liheming.jimdo.com</text>
<text x="264.3" y="184.8">V1.0</text>
</g>
<g font-size="2.1">
<text x="46.1" y="21.7">1</text>
<text x="113.6" y="21.7">2</text>
<text x="181.1" y="21.7">3</text>
<text x="248.6" y="21.7">4</text>
<text x="14.3" y="42.8">D</text>
<text x="280.1" y="42.8">D</text>
<text x="154.6" y="63.6" transform="rotate(-90 154.6 63.6)">8</text>
<text x="156.9" y="63.6" transform="rotate(-90 156.9 63.6)">7</text>
<text x="159.3" y="63.6" transform="rotate(-90 159.3 63.6)">6</text>
<text x="161.6" y="63.6" transform="rotate(-90 161.6 63.6)">5</text>
<text x="154.6" y="66.6" transform="rotate(-90 154.6 66.6)">1</text>
<text x="156.9" y="66.6" transform="rotate(-90 156.9 66.6)">2</text>
<text x="159.3" y="66.6" transform="rotate(-90 159.3 66.6)">3</text>
<text x="161.6" y="66.6" transform="rotate(-90 161.6 66.6)">4</text>
<text x="14.3" y="87.5">C</text>
<text x="280.1" y="87.5">C</text>
<text x="14.3" y="132.1">B</text>
<text x="280.1" y="132.1">B</text>
<text x="14.3" y="176.7">A</text>
<text x="197.3" y="175.5">Title</text>
<text x="280.1" y="176.7">A</text>
<text x="197.3" y="182.6">Size</text>
<text x="209" y="182.6">Number</text>
<text x="256.1" y="182.6">Revision</text>
<text x="197.3" y="189.6">Date:</text>
<text x="197.3" y="192">File:</text>
<text x="198.5" y="186.1">A4</text>
<text x="207.9" y="189.6">7-Jan-2012</text>
<text x="207.9" y="192">D:\变频器\tu20111110\国产变频器图纸.ddb</text>
<text x="244.3" y="189.6">Sheet</text>
<text x="244.3" y="192">Drawn By:</text>
<text x="250.9" y="189.6">of</text>
<text x="46.1" y="195.5">1</text>
<text x="113.6" y="195.5">2</text>
<text x="181.1" y="195.5">3</text>
<text x="248.6" y="195.5">4</text>
</g>
<g font-size="2.1" fill="#000080">
<text x="36" y="26.3">Q?</text>
<text x="36" y="28.7">K1356</text>
<text x="75.3" y="27.5">DT1</text>
<text x="85.3" y="27.5">DD9</text>
<text x="22.8" y="34.6">R1</text>
<text x="48" y="34.4">DD2</text>
<text x="85.3" y="34.6">DIODE</text>
<text x="116.2" y="33.9">DR34</text>
<text x="219.6" y="31.5">R?</text>
<text x="219.6" y="35.3">200R</text>
<text x="22.8" y="36.9">1r</text>
<text x="36.2" y="36.3">DR29</text>
<text x="36.2" y="40">7.5K</text>
<text x="64.2" y="39.3">DD1</text>
<text x="85.3" y="39.3">DD7</text>
<text x="97.4" y="36.7">DC4</text>
<text x="97.4" y="39">100u/50V</text>
<text x="109.1" y="36.7">DC27</text>
<text x="109.1" y="39">104</text>
<text x="116.2" y="37.6">1.2K</text>
<text x="231.4" y="36.9">Q?</text>
<text x="231.4" y="39.3">2TY</text>
<text x="247.9" y="36.9">Q?</text>
<text x="247.9" y="39.3">DV3</text>
<text x="34.5" y="44">DR35 DU2</text>
<text x="34.5" y="46.3">300R</text>
<text x="40.9" y="46.3">PNP</text>
<text x="64.2" y="46.3">DIODE</text>
<text x="85.3" y="46.3">DIODE</text>
<text x="112.2" y="46.3">DR26</text>
<text x="167.9" y="43.3">AR13</text>
<text x="167.9" y="46.8">510R</text>
<text x="218" y="44">R?</text>
<text x="218" y="46.3">1.05K</text>
<text x="247.9" y="45.6">R?</text>
<text x="259.6" y="45.6">R?</text>
<text x="52.7" y="53.2">DD12</text>
<text x="64.7" y="53.2">DQ2</text>
<text x="95" y="50.8">100u/50V 104</text>
<text x="97.4" y="48.4">DC3</text>
<text x="104.4" y="48.4">DC24</text>
<text x="112.2" y="48.7">3K</text>
<text x="160.9" y="50.3">AR7</text>
<text x="160.9" y="53.9">30R</text>
<text x="172.4" y="48.7">AD1</text>
<text x="202.9" y="49.4">U?</text>
<text x="229.8" y="51.1">R?</text>
<text x="229.8" y="53.4">1.05K</text>
<text x="247.9" y="49.4">150R</text>
<text x="259.6" y="49.4">20.5R</text>
<text x="269.7" y="51.1">R?</text>
<text x="269.7" y="53.4">5.11K</text>
<text x="26.8" y="57.8">DD10</text>
<text x="52.7" y="55.5">DIODE</text>
<text x="57.4" y="59.7">DR38</text>
<text x="64.7" y="56">K1356</text>
<text x="97.4" y="57.8">DC5</text>
<text x="126.3" y="58.1">DR37</text>
<text x="172.4" y="55.5">DIODE</text>
<text x="202.9" y="59.7">P521</text>
<text x="247.9" y="55.7">Q?</text>
<text x="247.9" y="58.1">2TY</text>
<text x="26.8" y="60.2">DIODE</text>
<text x="30.6" y="65.1">DT2</text>
<text x="57.4" y="63.5">300R</text>
<text x="67.5" y="65.1">DR36</text>
<text x="85.3" y="62.8">DD5</text>
<text x="97.4" y="60.2">100u/50V</text>
<text x="99.7" y="64.2">DL1</text>
<text x="109.1" y="64.9">100u/50V</text>
<text x="111.5" y="62.5">DC6</text>
<text x="118.5" y="62.5">DC31</text>
<text x="118.5" y="64.9">104</text>
<text x="126.3" y="60.5">330R</text>
<text x="144.4" y="62.5">AC7</text>
<text x="144.4" y="64.9">CAP</text>
<text x="163.2" y="62.8">U?</text>
<text x="163.2" y="65.1">2842</text>
<text x="25.9" y="67.5">DT-E16-34A</text>
<text x="59.8" y="67.5">DU3</text>
<text x="59.8" y="69.8">PNP</text>
<text x="67.5" y="67.5">7.5K</text>
<text x="85.3" y="69.8">DIODE</text>
<text x="111.3" y="69.8">DC29</text>
<text x="170.3" y="71.5">AR8</text>
<text x="26.6" y="72.2">DC34</text>
<text x="40.7" y="76.9">DC32</text>
<text x="74.6" y="72.2">DR1</text>
<text x="74.6" y="74.5">2.4R</text>
<text x="85.3" y="72.2">DD6</text>
<text x="97.4" y="73.8">DR30</text>
<text x="97.4" y="77.6">20R</text>
<text x="111.3" y="76.9">CAP</text>
<text x="137.3" y="76.6">AC3</text>
<text x="151.2" y="72.2">AC2</text>
<text x="167.9" y="76.6">AC6</text>
<text x="170.3" y="75.2">6.8K</text>
<text x="26.6" y="79.2">CAP</text>
<text x="43" y="83.9">CAP</text>
<text x="52.7" y="83.7">DIODE</text>
<text x="55" y="81.3">DD11</text>
<text x="59.8" y="81.3">DD13</text>
<text x="59.8" y="83.7">DIODE</text>
<text x="85.3" y="79.2">DIODE</text>
<text x="85.3" y="81.5">DD18</text>
<text x="109.1" y="78.5">DR31</text>
<text x="109.1" y="82.3">6.8K</text>
<text x="133.3" y="81.5">AR10</text>
<text x="133.3" y="83.9">470R</text>
<text x="137.3" y="79">CAP</text>
<text x="146.7" y="80.9">AR6</text>
<text x="151.2" y="79">CAP</text>
<text x="167.9" y="79">CAP</text>
<text x="186.5" y="79.2">AC5</text>
<text x="219.6" y="83.2">R?</text>
<text x="85.3" y="88.6">DIODE</text>
<text x="105.2" y="88.6">DR39</text>
<text x="146.7" y="84.3">180K</text>
<text x="146.7" y="87.9">AR11</text>
<text x="170.3" y="86.3">DJ1原理图</text>
<text x="186.5" y="86.3">CAP</text>
<text x="219.6" y="87">200R</text>
<text x="231.4" y="88.6">Q?</text>
<text x="247.9" y="88.6">Q?</text>
<text x="40.7" y="93.3">DC28</text>
<text x="95" y="93.1">100u/50V</text>
<text x="97.4" y="90.7">DC11</text>
<text x="105.2" y="90.9">3K</text>
<text x="116.2" y="90.7">DC33</text>
<text x="116.2" y="93.1">104</text>
<text x="144.4" y="94.9">AR12</text>
<text x="146.7" y="91.5">100K</text>
<text x="170.3" y="94.9">AR9</text>
<text x="181.8" y="93.6">AD5</text>
<text x="218" y="95.7">R?</text>
<text x="231.4" y="90.9">2TY</text>
<text x="247.9" y="90.9">DV3</text>
<text x="43" y="100.3">472</text>
<text x="62.8" y="98">DR5</text>
<text x="62.8" y="100.3">390K</text>
<text x="85.3" y="100.3">DD10</text>
<text x="144.4" y="98.5">750R</text>
<text x="160.9" y="100.1">AC4</text>
<text x="170.3" y="98.7">1K</text>
<text x="181.8" y="100.1">22V</text>
<text x="202.9" y="101">U?</text>
<text x="218" y="98">1.05K</text>
<text x="247.9" y="97.3">R?</text>
<text x="247.9" y="101">150R</text>
<text x="259.6" y="97.3">R?</text>
<text x="259.6" y="101">20.5R</text>
<text x="55" y="105.1">1</text>
<text x="85.3" y="107.4">DIODE</text>
<text x="111.5" y="102">DR44</text>
<text x="111.5" y="105.8">3K</text>
<text x="137.3" y="107.2">DC14</text>
<text x="160.9" y="102.5">CAP</text>
<text x="229.8" y="102.7">R?</text>
<text x="229.8" y="105.1">1.05K</text>
<text x="247.9" y="107.4">Q?</text>
<text x="269.7" y="102.7">R?</text>
<text x="269.7" y="105.1">5.11K</text>
<text x="22.8" y="112.1">DR21</text>
<text x="85.6" y="109.5">DC7</text>
<text x="85.6" y="111.9">100u/50V</text>
<text x="104.4" y="109.5">DC37</text>
<text x="104.4" y="111.9">CAP</text>
<text x="111.5" y="109.1">DR46</text>
<text x="111.5" y="112.8">3K</text>
<text x="127.7" y="111.9">DD20</text>
<text x="137.3" y="109.5">100u/50V</text>
<text x="202.9" y="111.4">P521</text>
<text x="247.9" y="109.7">2TY</text>
<text x="22.8" y="114.5">150R</text>
<text x="29" y="117.5">DPH5</text>
<text x="48" y="114.5">DJ1</text>
<text x="85.3" y="119.1">DD11</text>
<text x="127.7" y="114.2">10V</text>
<text x="55" y="123.9">6</text>
<text x="64.4" y="125.9">D?</text>
<text x="111.5" y="120.7">DR45</text>
<text x="111.5" y="124.6">3K</text>
<text x="137.3" y="125.9">DC15</text>
<text x="29" y="127.9">356</text>
<text x="64.2" y="130.9">DD8</text>
<text x="64.4" y="128.3">DIODE</text>
<text x="85.3" y="126.2">DIODE</text>
<text x="85.6" y="128.3">DC8</text>
<text x="85.6" y="130.7">100u/50V</text>
<text x="104.4" y="128.3">DC36</text>
<text x="104.4" y="130.7">CAP</text>
<text x="111.5" y="127.9">DR47</text>
<text x="111.5" y="131.6">3K</text>
<text x="127.7" y="130.7">DD19</text>
<text x="137.3" y="128.3">100u/50V</text>
<text x="46.3" y="137.9">R?</text>
<text x="64.2" y="137.9">DIODE</text>
<text x="85.3" y="137.9">DD12</text>
<text x="127.7" y="133">10V</text>
<text x="46.3" y="140.3">3K</text>
<text x="55" y="140.1">C?</text>
<text x="55" y="142.4">CAP</text>
<text x="64.4" y="142.4">DC1</text>
<text x="111.5" y="139.5">DR48</text>
<text x="111.5" y="143.4">3K</text>
<text x="46.3" y="149.7">R?</text>
<text x="64.4" y="144.7">100u/50V</text>
<text x="64.4" y="149.5">C?</text>
<text x="85.3" y="145">DIODE</text>
<text x="85.6" y="147.1">DC9</text>
<text x="85.6" y="149.5">100u/50V</text>
<text x="104.4" y="147.1">DC38</text>
<text x="104.4" y="149.5">CAP</text>
<text x="111.5" y="146.7">DR49</text>
<text x="127.7" y="149.5">DD21</text>
<text x="137.3" y="144.7">DC16</text>
<text x="137.3" y="147.1">100u/50V</text>
<text x="46.3" y="152">3K</text>
<text x="55" y="151.8">C?</text>
<text x="55" y="154.1">CAP</text>
<text x="64.2" y="154.4">D?</text>
<text x="64.4" y="151.8">100u/50V</text>
<text x="111.5" y="150.4">3K</text>
<text x="127.7" y="151.8">10V</text>
<text x="24.2" y="161.4">DC25</text>
<text x="64.2" y="161.4">DIODE</text>
<text x="24.2" y="168.5">CAP</text>
<text x="29.9" y="168.5">DR27</text>
<text x="29.9" y="170.8">10K</text>
<text x="43.9" y="168.5">DR22</text>
<text x="43.9" y="170.8">2K</text>
<text x="31.5" y="174.8">DR23</text>
<text x="31.5" y="178.6">270R</text>
<text x="24.2" y="180">DU1</text>
<text x="24.2" y="182.8">TL431</text>
<text x="43.9" y="180.2">DR28</text>
<text x="43.9" y="182.6">2K</text>
<text x="264.3" y="192">李和明</text>
<text x="266.7" y="189.6">1/1</text>
</g>
<g font-size="2.1" fill="#800000">
<text x="116.7" y="31.1">+15V</text>
<text x="248.3" y="33.5">VU+</text>
<text x="152.4" y="40.5">5</text>
<text x="21.7" y="46.3">P</text>
<text x="58.1" y="42.8">P</text>
<text x="114.3" y="42.8">-15V</text>
<text x="271.9" y="47.5">G1</text>
<text x="20.2" y="52.2">N</text>
<text x="184.8" y="52.2">3</text>
<text x="194" y="52.2">VCC</text>
<text x="135.9" y="59.3">1</text>
<text x="184.8" y="59.3">6</text>
<text x="195.2" y="56.9">G1'</text>
<text x="220.1" y="56.9">E1</text>
<text x="271.9" y="59.3">E1</text>
<text x="105.8" y="69.8">Us</text>
<text x="128.4" y="66.3">+5V</text>
<text x="248.3" y="66.3">VU-</text>
<text x="116.7" y="85.1">+24V</text>
<text x="128.9" y="89.8">2</text>
<text x="248.3" y="85.1">V+</text>
<text x="61.6" y="90.9">P</text>
<text x="93.1" y="100.3">VU+</text>
<text x="116.7" y="96.9">24G</text>
<text x="138.3" y="96.9">4</text>
<text x="271.9" y="99.2">G2</text>
<text x="20.5" y="105.1">+5V</text>
<text x="137.8" y="103.9">E1</text>
<text x="194" y="103.9">VCC</text>
<text x="195.2" y="108.6">G2'</text>
<text x="220.1" y="108.6">E2</text>
<text x="271.9" y="110.9">E2</text>
<text x="93.1" y="119.1">VV+</text>
<text x="137.8" y="115.6">VU-</text>
<text x="248.3" y="118">V-</text>
<text x="137.8" y="122.7">E3</text>
<text x="40.2" y="134.4">V+</text>
<text x="92.9" y="137.9">VW+</text>
<text x="137.8" y="134.4">VV-</text>
<text x="137.8" y="141.5">E5</text>
<text x="137.8" y="153.2">VW-</text>
<text x="40.7" y="157.9">V-</text>
<text x="41.7" y="161.4">+5V</text>
</g>
</svg>
